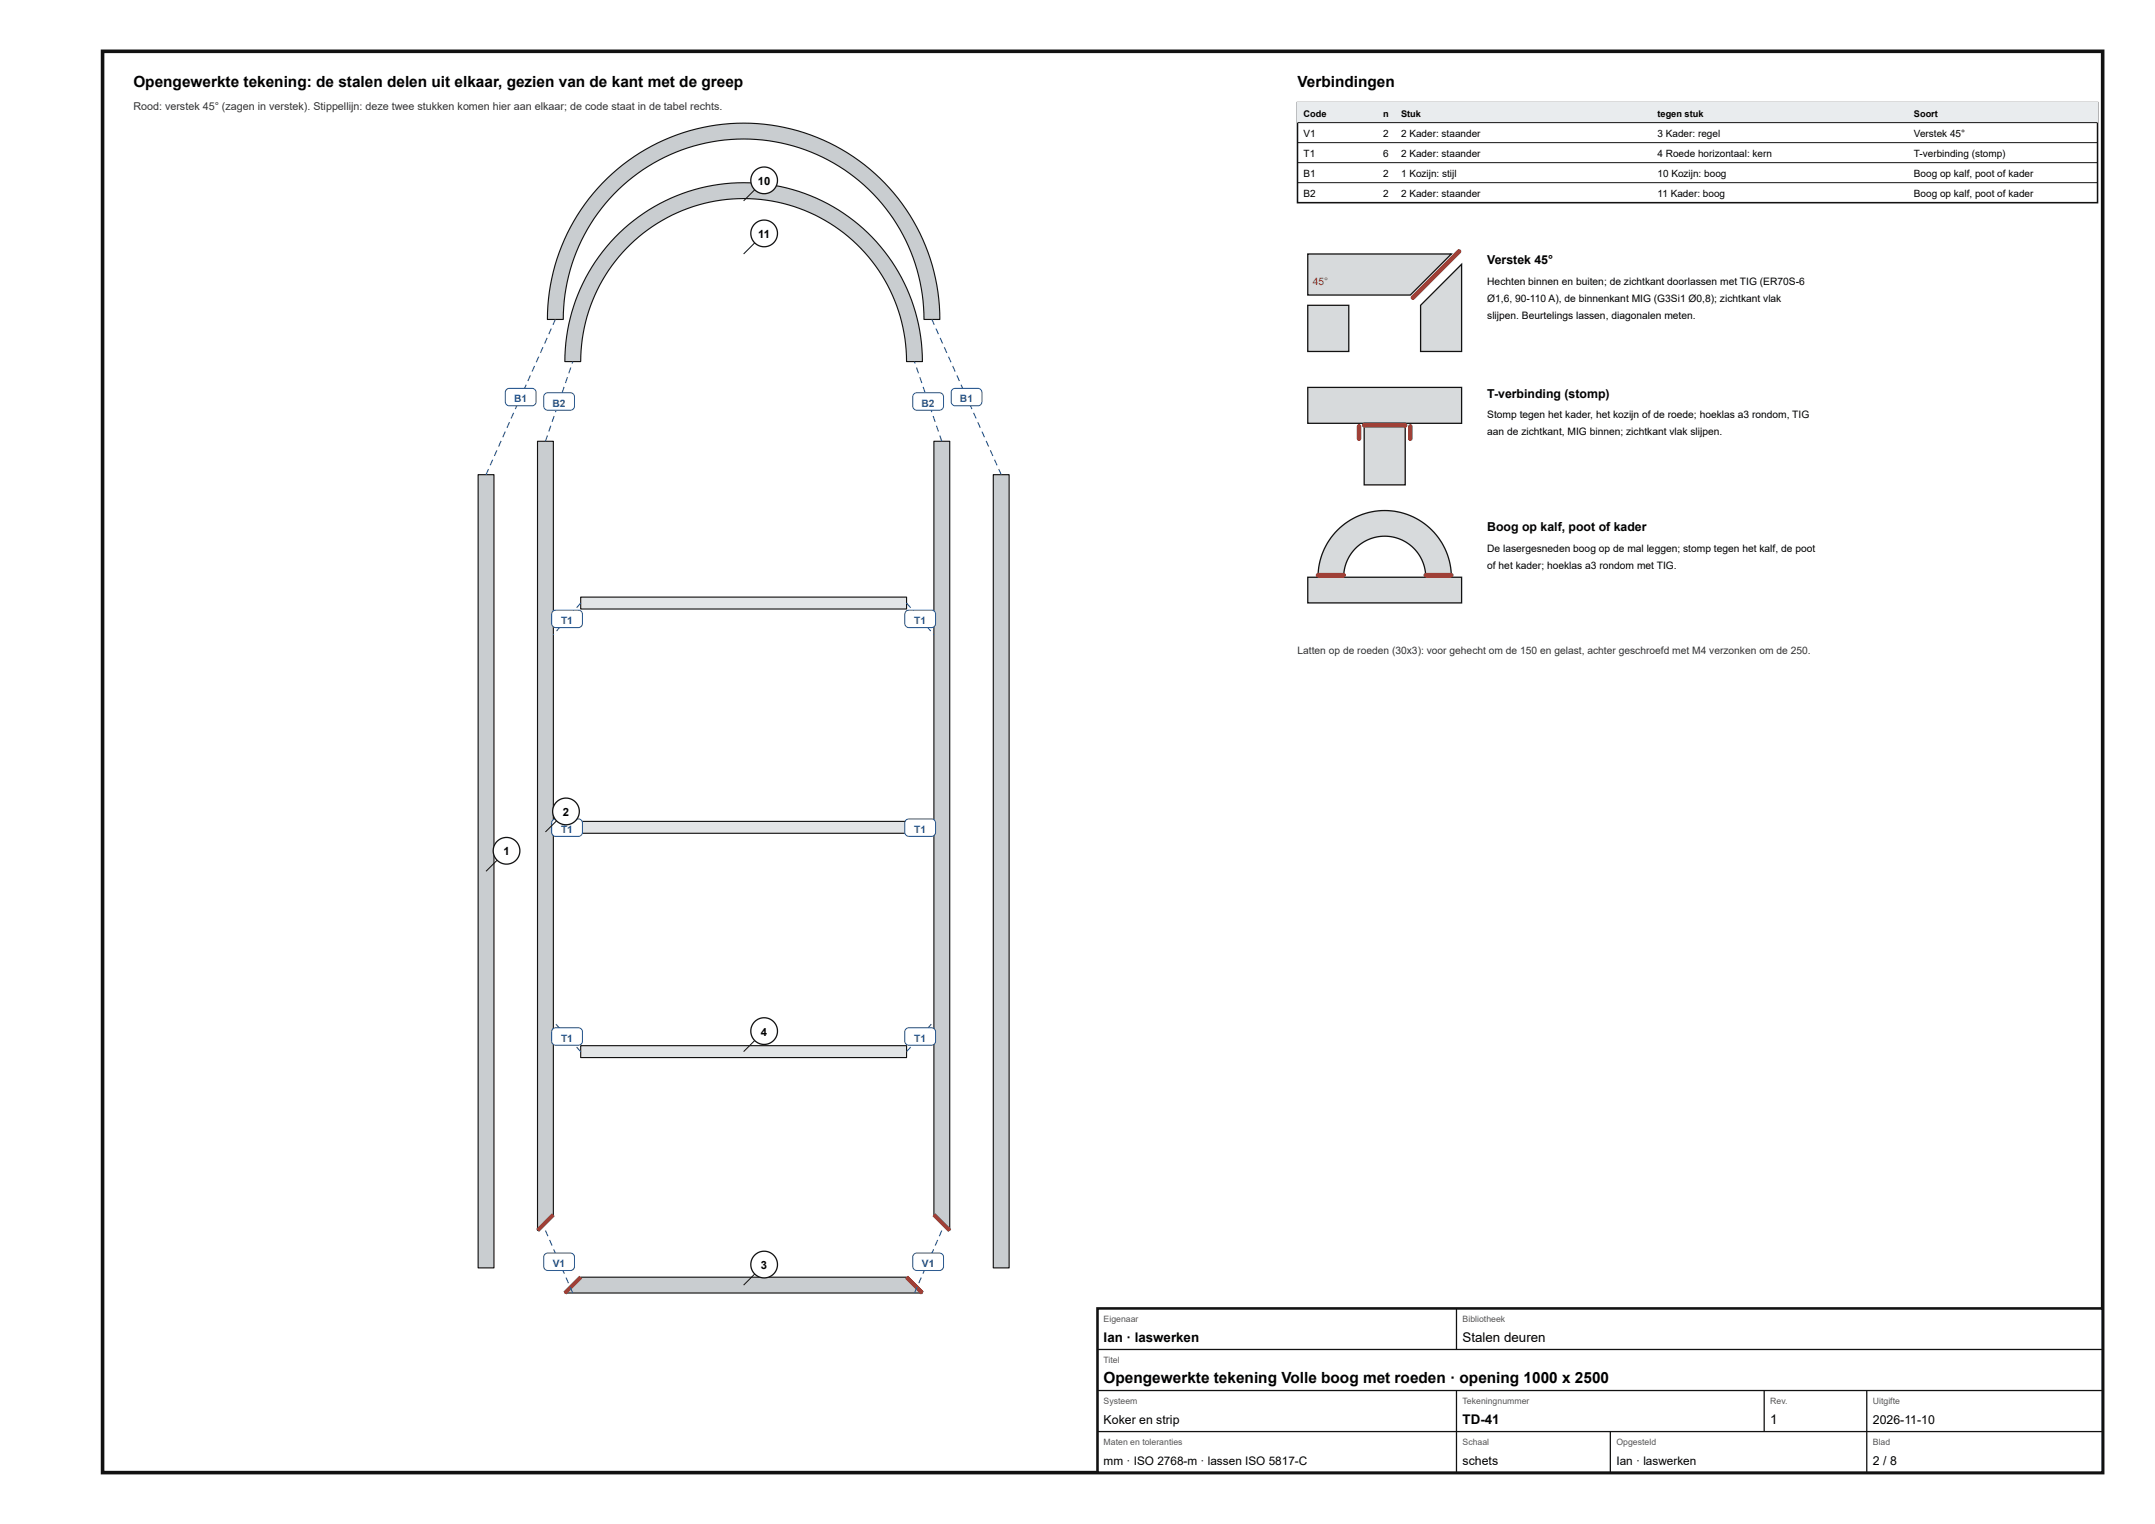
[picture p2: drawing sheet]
<svg xmlns="http://www.w3.org/2000/svg" width="420mm" height="297mm" viewBox="0 0 420 297" stroke-linecap="round" stroke-linejoin="round" font-family="sans-serif">
<path d="M20 10h390v277h-390z" fill="none" stroke="#111" stroke-width=".7" stroke-linecap="butt"/>
<path d="M93.2 92.5h3.1v154.6h-3.1z" fill="#c9cdd0"/>
<path d="M93.2 92.5h3.1v154.6h-3.1z" fill="none" stroke="#111" stroke-width=".22"/>
<path d="M193.7 92.5h3.1v154.6h-3.1z" fill="#c9cdd0"/>
<path d="M193.7 92.5h3.1v154.6h-3.1z" fill="none" stroke="#111" stroke-width=".22"/>
<path d="M104.8 86h3.1v150.7l-3.1 3.1z" fill="#c9cdd0"/>
<path d="M104.8 86h3.1v150.7l-3.1 3.1z" fill="none" stroke="#111" stroke-width=".22"/>
<path d="M107.9 236.7l-3.1 3.1" fill="none" stroke="#c0392b" stroke-width=".8" stroke-linecap="butt"/>
<path d="M182.1 86h3.1v153.8l-3.1-3.1z" fill="#c9cdd0"/>
<path d="M182.1 86h3.1v153.8l-3.1-3.1z" fill="none" stroke="#111" stroke-width=".22"/>
<path d="M182.1 236.7l3.1 3.1" fill="none" stroke="#c0392b" stroke-width=".8" stroke-linecap="butt"/>
<path d="M110.1 252l3.1-3.1h63.6l3.1 3.1z" fill="#c9cdd0"/>
<path d="M110.1 252l3.1-3.1h63.6l3.1 3.1z" fill="none" stroke="#111" stroke-width=".22"/>
<path d="M113.2 248.9l-3.1 3.1M176.8 248.9l3.1 3.1" fill="none" stroke="#c0392b" stroke-width=".8" stroke-linecap="butt"/>
<path d="M113.2 203.8h63.6v2.3h-63.6z" fill="#e2e5e7"/>
<path d="M113.2 203.8h63.6v2.3h-63.6z" fill="none" stroke="#111" stroke-width=".22"/>
<path d="M113.2 160.1h63.6v2.3h-63.6z" fill="#e2e5e7"/>
<path d="M113.2 160.1h63.6v2.3h-63.6z" fill="none" stroke="#111" stroke-width=".22"/>
<path d="M113.2 116.4h63.6v2.3h-63.6z" fill="#e2e5e7"/>
<path d="M113.2 116.4h63.6v2.3h-63.6z" fill="none" stroke="#111" stroke-width=".22"/>
<path d="M118.4 34.7a38.3 38.3 0 0 1 41.5-7.7 38.3 38.3 0 0 1 23.4 35.3h-3.1a35.2 35.2 0 0 0-35.2-35.2 35.2 35.2 0 0 0-35.2 35.2h-3.1a38.3 38.3 0 0 1 11.7-27.6z" fill="#c9cdd0"/>
<path d="M118.4 34.7a38.3 38.3 0 0 1 41.5-7.7 38.3 38.3 0 0 1 23.4 35.3h-3.1a35.2 35.2 0 0 0-35.2-35.2 35.2 35.2 0 0 0-35.2 35.2h-3.1a38.3 38.3 0 0 1 11.7-27.6z" fill="none" stroke="#111" stroke-width=".22"/>
<path d="M119.9 46.3a34.9 34.9 0 0 1 38.2-8.2 34.9 34.9 0 0 1 21.8 32.4h-3.1a31.8 31.8 0 0 0-31.8-31.8 31.8 31.8 0 0 0-31.8 31.8h-3.1a34.9 34.9 0 0 1 9.8-24.2z" fill="#c9cdd0"/>
<path d="M119.9 46.3a34.9 34.9 0 0 1 38.2-8.2 34.9 34.9 0 0 1 21.8 32.4h-3.1a31.8 31.8 0 0 0-31.8-31.8 31.8 31.8 0 0 0-31.8 31.8h-3.1a34.9 34.9 0 0 1 9.8-24.2z" fill="none" stroke="#111" stroke-width=".22"/>
<path d="M95.2 91.4l.2 .1-.5 1.1-.2-.1zM96 89.5l.2 .1-.5 1.1-.2-.1zM96.8 87.7l.2 .1-.5 1.1-.2-.1zM97.6 85.9l.2 .1-.5 1.1-.2-.1zM98.4 84.1l.2 .1-.5 1.1-.2-.1zM99.2 82.2l.2 .1-.4 1.1-.3-.1zM100.1 80.4l.2 .1-.5 1.1-.2-.1zM100.9 78.6l.2 .1-.5 1.1-.2-.1zM101.7 76.8l.2 .1-.5 1h-.2zM102.5 74.9l.2 .1-.5 1.1-.2-.1zM103.3 73.1l.2 .1-.5 1.1-.2-.1zM104.1 71.3l.2 .1-.5 1.1-.2-.1zM105 69.5h.2l-.5 1.1h-.2zM105.8 67.6l.2 .1-.5 1.1-.2-.1zM106.6 65.8l.2 .1-.5 1.1-.2-.1zM107.4 64l.2 .1-.5 1.1-.2-.1zM108.2 62.2l.2 .1-.5 1h-.2z" fill="#1f5fa8"/>
<path d="M98.8 75.9l.5-.2h4.4a.8 .8 0 0 1 .8 .8v1.8a.8 .8 0 0 1-.8 .8h-4.4a.8 .8 0 0 1-.8-.8v-2z" fill="#fff"/>
<path d="M98.8 75.9l.5-.2h4.4a.8 .8 0 0 1 .8 .8v1.8a.8 .8 0 0 1-.8 .8h-4.4a.8 .8 0 0 1-.8-.8v-2z" fill="none" stroke="#1f5fa8" stroke-width=".2"/>
<path d="M194.6 91.5l.2-.1 .5 1.1-.2 .1zM193.8 89.6l.2-.1 .5 1.1-.2 .1zM193 87.8l.2-.1 .5 1.1-.2 .1zM192.2 86l.2-.1 .5 1.1-.2 .1zM191.4 84.2l.2-.1 .5 1.1-.2 .1zM190.6 82.3l.2-.1 .4 1.1-.2 .1zM189.7 80.5l.2-.1 .5 1.1-.2 .1zM188.9 78.7l.2-.1 .5 1.1-.2 .1zM188.1 76.9l.2-.1 .5 1.1h-.2zM187.3 75l.2-.1 .5 1.1-.2 .1zM186.5 73.2l.2-.1 .5 1.1-.2 .1zM185.7 71.4l.2-.1 .5 1.1-.2 .1zM184.8 69.5h.2l.5 1.1h-.2zM184 67.7l.2-.1 .5 1.1-.2 .1zM183.2 65.9l.2-.1 .5 1.1-.2 .1zM182.4 64.1l.2-.1 .5 1.1-.2 .1zM181.6 62.3l.2-.1 .5 1.1h-.2z" fill="#1f5fa8"/>
<path d="M185.7 75.9l.6-.2h4.4a.8 .8 0 0 1 .8 .8v1.8a.8 .8 0 0 1-.8 .8h-4.4a.8 .8 0 0 1-.8-.8v-2z" fill="#fff"/>
<path d="M185.7 75.9l.6-.2h4.4a.8 .8 0 0 1 .8 .8v1.8a.8 .8 0 0 1-.8 .8h-4.4a.8 .8 0 0 1-.8-.8v-2z" fill="none" stroke="#1f5fa8" stroke-width=".2"/>
<path d="M106.3 239.9l.2-.1 .4 1.1-.2 .1zM107.1 241.7l.2-.1 .4 1.1-.2 .1zM107.9 243.5l.2-.1 .4 1.1-.2 .1zM108.7 245.4l.2-.1 .4 1.1-.2 .1zM109.5 247.2l.2-.1 .4 1.1-.2 .1zM110.3 249l.2-.1 .5 1.1-.3 .1zM111.1 250.9l.2-.1 .5 1.1-.2 .1z" fill="#1f5fa8"/>
<path d="M106.3 244.4l.5-.2h4.4a.8 .8 0 0 1 .8 .8v1.8a.8 .8 0 0 1-.8 .8h-4.4a.8 .8 0 0 1-.8-.8v-1.9z" fill="#fff"/>
<path d="M106.3 244.4l.5-.2h4.4a.8 .8 0 0 1 .8 .8v1.8a.8 .8 0 0 1-.8 .8h-4.4a.8 .8 0 0 1-.8-.8v-1.9z" fill="none" stroke="#1f5fa8" stroke-width=".2"/>
<path d="M106.6 84.8l.3 .1-.4 1.1h-.2zM107.3 82.9l.2 .1-.4 1.1h-.2zM107.9 81l.3 .1-.4 1.2-.2-.1zM108.6 79.2h.2l-.4 1.2-.2-.1zM109.2 77.3h.2l-.3 1.2-.2-.1zM109.9 75.4h.2l-.4 1.2-.2-.1zM110.5 73.5l.2 .1-.3 1.1-.2-.1zM111.2 71.6l.2 .1-.4 1.1-.2-.1zM111.6 70.4l.2 .1-.1 .4-.3-.1z" fill="#1f5fa8"/>
<path d="M106.3 76.8l.5-.3h4.4a.8 .8 0 0 1 .8 .8v1.8a.8 .8 0 0 1-.8 .8h-4.4a.8 .8 0 0 1-.8-.8v-1.9z" fill="#fff"/>
<path d="M106.3 76.8l.5-.3h4.4a.8 .8 0 0 1 .8 .8v1.8a.8 .8 0 0 1-.8 .8h-4.4a.8 .8 0 0 1-.8-.8v-1.9z" fill="none" stroke="#1f5fa8" stroke-width=".2"/>
<path d="M183.5 239.8l.2 .1-.4 1.1-.2-.1zM182.7 241.6l.2 .1-.4 1.1-.2-.1zM181.9 243.4l.2 .1-.4 1.1-.2-.1zM181.1 245.3l.2 .1-.4 1.1-.2-.1zM180.3 247.1l.2 .1-.4 1.1-.3-.1zM179.5 248.9l.2 .1-.5 1.1-.2-.1zM178.7 250.8l.2 .1-.5 1.1-.2-.1z" fill="#1f5fa8"/>
<path d="M178.2 244.4l.6-.2h4.4a.8 .8 0 0 1 .8 .8v1.8a.8 .8 0 0 1-.8 .8h-4.4a.8 .8 0 0 1-.8-.8v-1.9z" fill="#fff"/>
<path d="M178.2 244.4l.6-.2h4.4a.8 .8 0 0 1 .8 .8v1.8a.8 .8 0 0 1-.8 .8h-4.4a.8 .8 0 0 1-.8-.8v-1.9z" fill="none" stroke="#1f5fa8" stroke-width=".2"/>
<path d="M183.1 84.9l.3-.1 .3 1.2h-.2zM182.5 83l.2-.1 .4 1.2h-.2zM181.8 81.1l.3-.1 .3 1.2-.2 .1zM181.2 79.2h.2l.4 1.1-.2 .1zM180.5 77.3h.3l.3 1.1-.2 .1zM179.9 75.4h.2l.4 1.1-.2 .1zM179.2 73.6l.3-.1 .3 1.1-.2 .1zM178.6 71.7l.2-.1 .4 1.1-.2 .1zM178.2 70.5l.2-.1 .1 .4-.2 .1z" fill="#1f5fa8"/>
<path d="M178.2 76.8l.6-.3h4.4a.8 .8 0 0 1 .8 .8v1.8a.8 .8 0 0 1-.8 .8h-4.4a.8 .8 0 0 1-.8-.8v-1.9z" fill="#fff"/>
<path d="M178.2 76.8l.6-.3h4.4a.8 .8 0 0 1 .8 .8v1.8a.8 .8 0 0 1-.8 .8h-4.4a.8 .8 0 0 1-.8-.8v-1.9z" fill="none" stroke="#1f5fa8" stroke-width=".2"/>
<path d="M112.3 204.1l.2-.1 .8 .9-.2 .1zM111 202.6l.2-.1 .8 .9-.2 .1zM109.7 201.2l.1-.2 .8 .9-.1 .2zM108.3 199.7l.2-.2 .8 .9-.2 .2z" fill="#1f5fa8"/>
<path d="M107.8 200.5l.6-.2h4.4a.8 .8 0 0 1 .8 .8v1.8a.8 .8 0 0 1-.8 .8h-4.4a.8 .8 0 0 1-.8-.8v-2z" fill="#fff"/>
<path d="M107.8 200.5l.6-.2h4.4a.8 .8 0 0 1 .8 .8v1.8a.8 .8 0 0 1-.8 .8h-4.4a.8 .8 0 0 1-.8-.8v-2z" fill="none" stroke="#1f5fa8" stroke-width=".2"/>
<path d="M177.5 204l.2 .1-.8 .9-.2-.1zM178.8 202.5l.2 .1-.8 .9-.2-.1zM180.2 201l.1 .2-.8 .9-.1-.2zM181.5 199.5l.2 .2-.8 .9-.2-.2z" fill="#1f5fa8"/>
<path d="M176.7 200.5l.5-.2h4.4a.8 .8 0 0 1 .8 .8v1.8a.8 .8 0 0 1-.8 .8h-4.4a.8 .8 0 0 1-.8-.8v-2z" fill="#fff"/>
<path d="M176.7 200.5l.5-.2h4.4a.8 .8 0 0 1 .8 .8v1.8a.8 .8 0 0 1-.8 .8h-4.4a.8 .8 0 0 1-.8-.8v-2z" fill="none" stroke="#1f5fa8" stroke-width=".2"/>
<path d="M112 161.2l1.2-.1v.2l-1.2 .1zM110 161.2h1.2v.2h-1.2zM108 161.3l1.2-.1v.2l-1.2 .1z" fill="#1f5fa8"/>
<path d="M107.8 159.8l.6-.2h4.4a.8 .8 0 0 1 .8 .8v1.8a.8 .8 0 0 1-.8 .8h-4.4a.8 .8 0 0 1-.8-.8v-2z" fill="#fff"/>
<path d="M107.8 159.8l.6-.2h4.4a.8 .8 0 0 1 .8 .8v1.8a.8 .8 0 0 1-.8 .8h-4.4a.8 .8 0 0 1-.8-.8v-2z" fill="none" stroke="#1f5fa8" stroke-width=".2"/>
<path d="M176.8 161.1l1.2 .1v.2l-1.2-.1zM178.8 161.2h1.2v.2h-1.2zM180.8 161.2l1.2 .1v.2l-1.2-.1z" fill="#1f5fa8"/>
<path d="M176.7 159.8l.5-.2h4.4a.8 .8 0 0 1 .8 .8v1.8a.8 .8 0 0 1-.8 .8h-4.4a.8 .8 0 0 1-.8-.8v-2z" fill="#fff"/>
<path d="M176.7 159.8l.5-.2h4.4a.8 .8 0 0 1 .8 .8v1.8a.8 .8 0 0 1-.8 .8h-4.4a.8 .8 0 0 1-.8-.8v-2z" fill="none" stroke="#1f5fa8" stroke-width=".2"/>
<path d="M113.1 117.5l.2 .1-.8 .9-.1-.1zM111.8 119l.2 .1-.8 .9-.1-.1zM110.5 120.5l.2 .1-.8 .9-.2-.1zM109.2 122l.2 .1-.8 .9-.2-.1zM107.9 123.5l.2 .2-.1 .1-.2-.2z" fill="#1f5fa8"/>
<path d="M107.8 119.1l.6-.2h4.4a.8 .8 0 0 1 .8 .8v1.8a.8 .8 0 0 1-.8 .8h-4.4a.8 .8 0 0 1-.8-.8v-1.9z" fill="#fff"/>
<path d="M107.8 119.1l.6-.2h4.4a.8 .8 0 0 1 .8 .8v1.8a.8 .8 0 0 1-.8 .8h-4.4a.8 .8 0 0 1-.8-.8v-1.9z" fill="none" stroke="#1f5fa8" stroke-width=".2"/>
<path d="M176.7 117.6l.2-.1 .7 .9-.1 .1zM178 119.1l.2-.1 .7 .9-.1 .1zM179.3 120.6l.2-.1 .8 .9-.2 .1zM180.6 122.1l.2-.1 .8 .9-.2 .1zM181.9 123.7l.2-.2 .1 .1-.2 .2z" fill="#1f5fa8"/>
<path d="M176.7 119.1l.5-.2h4.4a.8 .8 0 0 1 .8 .8v1.8a.8 .8 0 0 1-.8 .8h-4.4a.8 .8 0 0 1-.8-.8v-1.9z" fill="#fff"/>
<path d="M176.7 119.1l.5-.2h4.4a.8 .8 0 0 1 .8 .8v1.8a.8 .8 0 0 1-.8 .8h-4.4a.8 .8 0 0 1-.8-.8v-1.9z" fill="none" stroke="#1f5fa8" stroke-width=".2"/>
<path d="M97 167.6l-2.2 2.2" fill="none" stroke="#111" stroke-width=".19"/>
<circle cx="98.8" cy="165.8" r="2.6" fill="#fff"/>
<circle cx="98.8" cy="165.8" r="2.6" fill="none" stroke="#111" stroke-width=".25"/>
<path d="M108.6 159.9l-2.2 2.2" fill="none" stroke="#111" stroke-width=".19"/>
<circle cx="110.4" cy="158.1" r="2.6" fill="#fff"/>
<circle cx="110.4" cy="158.1" r="2.6" fill="none" stroke="#111" stroke-width=".25"/>
<path d="M147.2 248.3l-2.2 2.2" fill="none" stroke="#111" stroke-width=".19"/>
<circle cx="149" cy="246.4" r="2.6" fill="#fff"/>
<circle cx="149" cy="246.4" r="2.6" fill="none" stroke="#111" stroke-width=".25"/>
<path d="M147.2 202.8l-2.2 2.2" fill="none" stroke="#111" stroke-width=".19"/>
<circle cx="149" cy="200.9" r="2.6" fill="#fff"/>
<circle cx="149" cy="200.9" r="2.6" fill="none" stroke="#111" stroke-width=".25"/>
<path d="M147.2 36.9l-2.2 2.2" fill="none" stroke="#111" stroke-width=".19"/>
<circle cx="149" cy="35.2" r="2.6" fill="#fff"/>
<circle cx="149" cy="35.2" r="2.6" fill="none" stroke="#111" stroke-width=".25"/>
<path d="M147.2 47.3l-2.2 2.2" fill="none" stroke="#111" stroke-width=".19"/>
<circle cx="149" cy="45.5" r="2.6" fill="#fff"/>
<circle cx="149" cy="45.5" r="2.6" fill="none" stroke="#111" stroke-width=".25"/>
<path d="M253 20h156v19.5h-156z" fill="none" stroke="#111" stroke-width=".3"/>
<path d="M253 20h156v3.9h-156z" fill="#e9ecee"/>
<path d="M253 23.9h156M253 27.8h156M253 31.7h156M253 35.6h156" fill="none" stroke="#111" stroke-width=".19"/>
<path d="M255 49.5h28l-8 8h-20z" fill="#d7dadc"/>
<path d="M255 49.5h28l-8 8h-20z" fill="none" stroke="#111" stroke-width=".25"/>
<path d="M255 59.5h8v9h-8z" fill="#d7dadc"/>
<path d="M255 59.5h8v9h-8z" fill="none" stroke="#111" stroke-width=".25"/>
<path d="M285 51.5v17h-8v-9z" fill="#d7dadc"/>
<path d="M285 51.5v17h-8v-9z" fill="none" stroke="#111" stroke-width=".25"/>
<path d="M284.5 49l-9 9" fill="none" stroke="#c0392b" stroke-width=".9"/>
<path d="M255 75.5h30v7h-30z" fill="#d7dadc"/>
<path d="M255 75.5h30v7h-30z" fill="none" stroke="#111" stroke-width=".25"/>
<path d="M266 82.5h8v12h-8z" fill="#d7dadc"/>
<path d="M266 82.5h8v12h-8z" fill="none" stroke="#111" stroke-width=".25"/>
<path d="M265 83.1v2.4M266 82.9h8M275 83.1v2.4" fill="none" stroke="#c0392b" stroke-width=".9"/>
<path d="M260.8 103.3a13 13 0 0 1 14.2-2.8 13 13 0 0 1 8 12h-5a8 8 0 0 0-8-8 8 8 0 0 0-8 8h-5a13 13 0 0 1 3.8-9.2z" fill="#d7dadc"/>
<path d="M260.8 103.3a13 13 0 0 1 14.2-2.8 13 13 0 0 1 8 12h-5a8 8 0 0 0-8-8 8 8 0 0 0-8 8h-5a13 13 0 0 1 3.8-9.2z" fill="none" stroke="#111" stroke-width=".25"/>
<path d="M255 112.5h30v5h-30z" fill="#d7dadc"/>
<path d="M255 112.5h30v5h-30z" fill="none" stroke="#111" stroke-width=".25"/>
<path d="M257 112.1h5M278 112.1h5" fill="none" stroke="#c0392b" stroke-width=".9"/>
<path d="M214 255h196v32h-196z" fill="#fff"/>
<path d="M214 255h196v32h-196z" fill="none" stroke="#111" stroke-width=".5"/>
<path d="M284 255v8M214 263h196M214 271h196M214 279h196M284 271v16M314 279v8M344 271v8M364 271v16" fill="none" stroke="#111" stroke-width=".25"/>
<g font-size="3">
<text x="26" y="17">Opengewerkte tekening: de stalen delen uit elkaar, gezien van de kant met de greep</text>
<text x="253" y="17">Verbindingen</text>
<text x="215.2" y="269.6">Opengewerkte tekening Volle boog met roeden · opening 1000 x 2500</text>
</g>
<g font-size="2.6">
<text x="215.2" y="261.6">Ian · laswerken</text>
<text x="285.2" y="261.6">Stalen deuren</text>
<text x="285.2" y="277.6">TD-41</text>
<text x="345.2" y="277.6">1</text>
</g>
<g font-size="2.4">
<text x="290" y="51.5">Verstek 45°</text>
<text x="290" y="77.5">T-verbinding (stomp)</text>
<text x="290" y="103.5">Boog op kalf, poot of kader</text>
<text x="215.2" y="277.6">Koker en strip</text>
<text x="365.2" y="277.6">2026-11-10</text>
<text x="285.2" y="285.6">schets</text>
<text x="365.2" y="285.6">2 / 8</text>
</g>
<g font-size="2.3">
<text x="215.2" y="285.6">mm · ISO 2768-m · lassen ISO 5817-C</text>
<text x="315.2" y="285.6">Ian · laswerken</text>
</g>
<g font-size="2.2">
<text x="147.8" y="36">10</text>
<text x="147.8" y="46.4">11</text>
<text x="109.7" y="159">2</text>
<text x="98.2" y="166.7">1</text>
<text x="148.4" y="201.8">4</text>
<text x="148.4" y="247.4">3</text>
</g>
<text font-size="2.1" fill="#333" x="26" y="21.5">Rood: verstek 45° (zagen in verstek). Stippellijn: deze twee stukken komen hier aan elkaar; de code staat in de tabel rechts.</text>
<text font-size="2" fill="#c0392b" x="256" y="55.5">45°</text>
<g font-size="2">
<text x="290" y="55.5">Hechten binnen en buiten; de zichtkant doorlassen met TIG (ER70S-6</text>
<text x="290" y="58.8">Ø1,6, 90-110 A), de binnenkant MIG (G3Si1 Ø0,8); zichtkant vlak</text>
<text x="290" y="62.1">slijpen. Beurtelings lassen, diagonalen meten.</text>
<text x="290" y="81.5">Stomp tegen het kader, het kozijn of de roede; hoeklas a3 rondom, TIG</text>
<text x="290" y="84.8">aan de zichtkant, MIG binnen; zichtkant vlak slijpen.</text>
<text x="290" y="107.5">De lasergesneden boog op de mal leggen; stomp tegen het kalf, de poot</text>
<text x="290" y="110.8">of het kader; hoeklas a3 rondom met TIG.</text>
</g>
<g font-size="2" fill="#1f5fa8">
<text x="100.2" y="78.4">B1</text>
<text x="107.7" y="79.2">B2</text>
<text x="179.7" y="79.2">B2</text>
<text x="187.2" y="78.4">B1</text>
<text x="109.4" y="121.6">T1</text>
<text x="178.3" y="121.6">T1</text>
<text x="109.4" y="162.3">T1</text>
<text x="178.3" y="162.3">T1</text>
<text x="109.4" y="203">T1</text>
<text x="178.3" y="203">T1</text>
<text x="107.8" y="246.9">V1</text>
<text x="179.8" y="246.9">V1</text>
</g>
<text font-size="2" fill="#333" x="253" y="127.5">Latten op de roeden (30x3): voor gehecht om de 150 en gelast, achter geschroefd met M4 verzonken om de 250.</text>
<g font-size="1.9">
<text x="254.2" y="26.6">V1</text>
<text x="269.7" y="26.6">2</text>
<text x="273.2" y="26.6">2 Kader: staander</text>
<text x="323.2" y="26.6">3 Kader: regel</text>
<text x="373.2" y="26.6">Verstek 45°</text>
<text x="254.2" y="30.5">T1</text>
<text x="254.2" y="34.4">B1</text>
<text x="269.7" y="30.5">6</text>
<text x="269.7" y="34.4">2</text>
<text x="273.2" y="30.5">2 Kader: staander</text>
<text x="273.2" y="34.4">1 Kozijn: stijl</text>
<text x="323.2" y="30.5">4 Roede horizontaal: kern</text>
<text x="323.2" y="34.4">10 Kozijn: boog</text>
<text x="373.2" y="30.5">T-verbinding (stomp)</text>
<text x="373.2" y="34.4">Boog op kalf, poot of kader</text>
<text x="254.2" y="38.3">B2</text>
<text x="269.7" y="38.3">2</text>
<text x="273.2" y="38.3">2 Kader: staander</text>
<text x="323.2" y="38.3">11 Kader: boog</text>
<text x="373.2" y="38.3">Boog op kalf, poot of kader</text>
</g>
<g font-size="1.8">
<text x="254.2" y="22.7">Code</text>
<text x="269.7" y="22.7">n</text>
<text x="273.2" y="22.7">Stuk</text>
<text x="323.2" y="22.7">tegen stuk</text>
<text x="373.2" y="22.7">Soort</text>
</g>
<g font-size="1.7" fill="#555">
<text x="215.2" y="257.6">Eigenaar</text>
<text x="285.2" y="257.6">Bibliotheek</text>
<text x="215.2" y="265.6">Titel</text>
<text x="215.2" y="273.6">Systeem</text>
<text x="285.2" y="273.6">Tekeningnummer</text>
<text x="345.2" y="273.6">Rev.</text>
<text x="365.2" y="273.6">Uitgifte</text>
<text x="215.2" y="281.6">Maten en toleranties</text>
<text x="285.2" y="281.6">Schaal</text>
<text x="315.2" y="281.6">Opgesteld</text>
<text x="365.2" y="281.6">Blad</text>
</g>
</svg>
